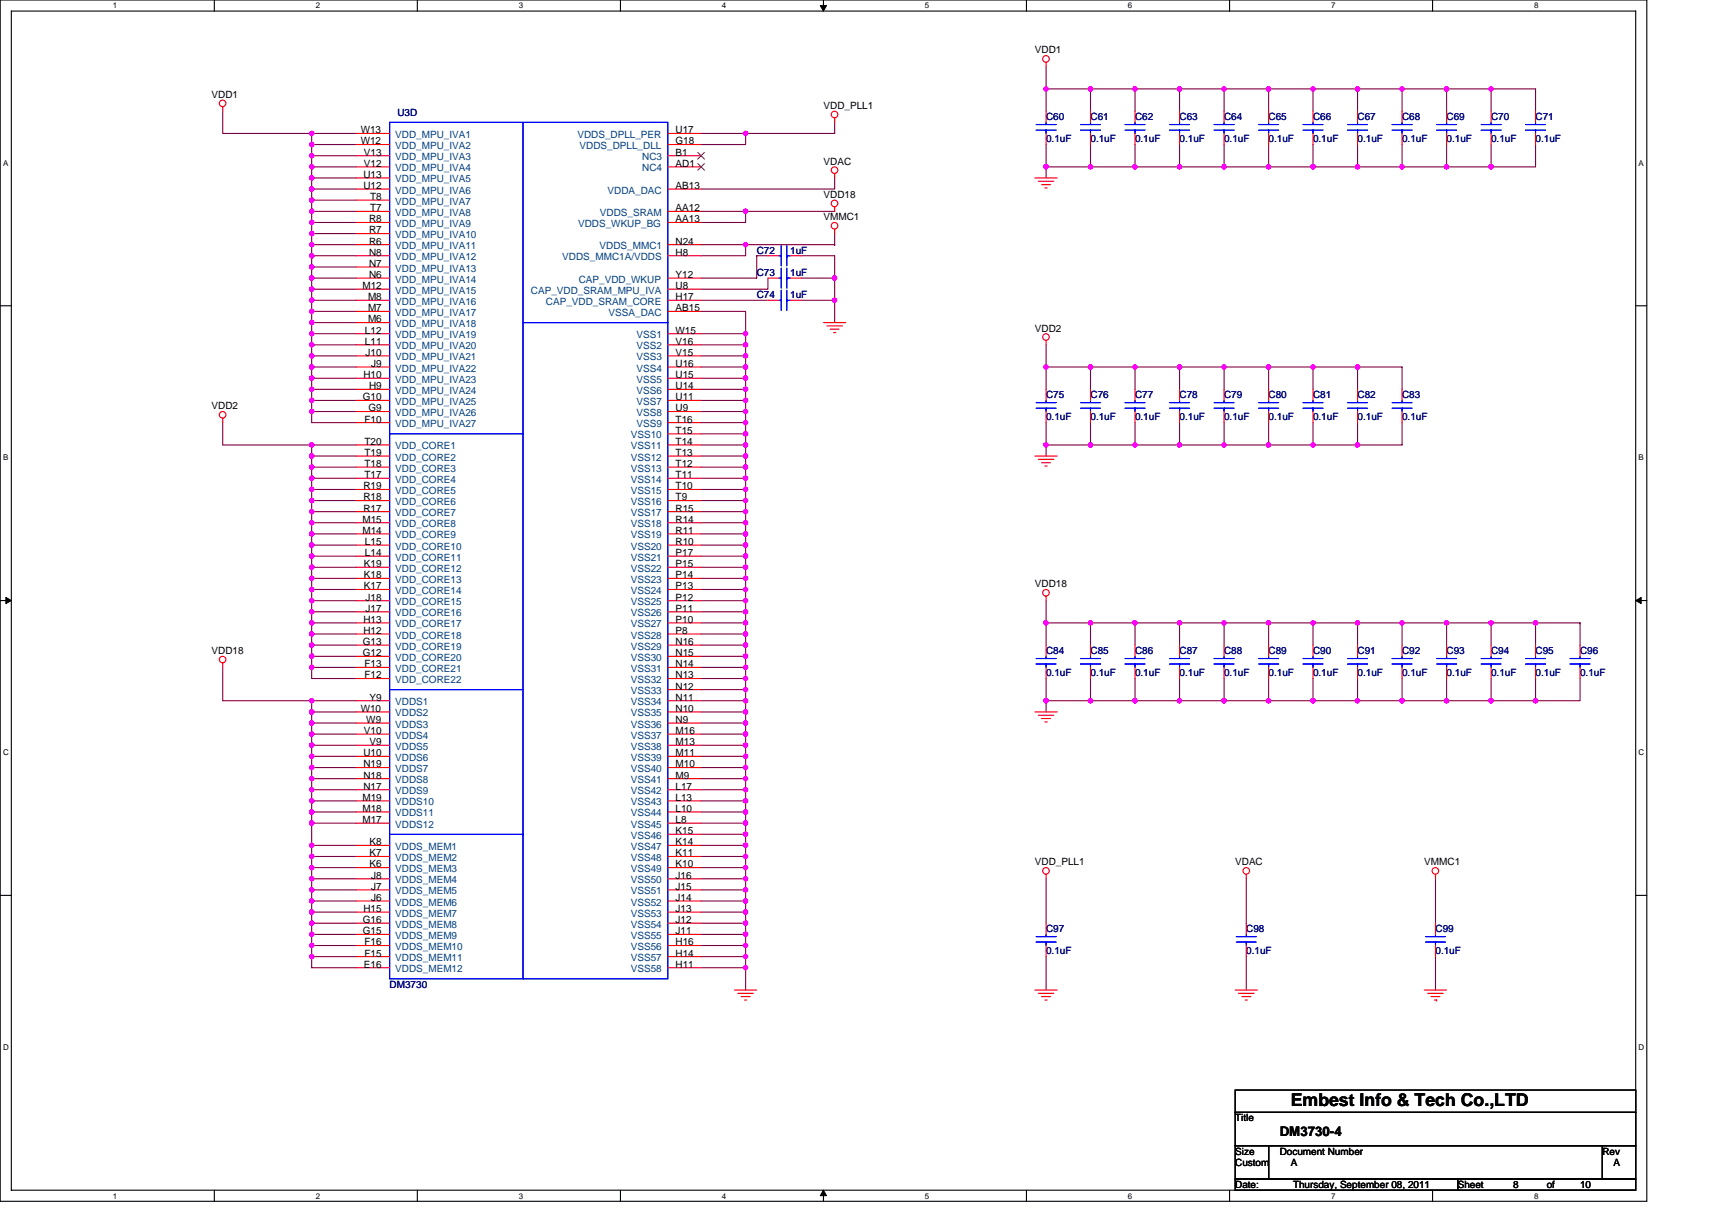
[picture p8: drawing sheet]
<svg xmlns="http://www.w3.org/2000/svg" width="297mm" height="210mm" viewBox="0 0 297 210" stroke-linecap="round" stroke-linejoin="round" font-family="sans-serif">
<path d="M0 0h285.7v208.5h-285.7zM2 1.9h281.8v204.6h-281.8z" fill="none" stroke="#000" stroke-width=".19"/>
<g fill="#fff">
<path d="M19.6 .2h.7v1.6h-.7z"/>
<path d="M19.6 206.8h.7v1.5h-.7z"/>
</g>
<path d="M37.2 0v1.9M37.2 206.5v2" fill="none" stroke="#000" stroke-width=".19"/>
<g fill="#fff">
<path d="M54.8 .2h.8v1.6h-.8z"/>
<path d="M54.8 206.8h.8v1.5h-.8z"/>
</g>
<path d="M72.4 0v1.9M72.4 206.5v2" fill="none" stroke="#000" stroke-width=".19"/>
<g fill="#fff">
<path d="M90 .2h.8v1.6h-.8z"/>
<path d="M90 206.8h.8v1.5h-.8z"/>
</g>
<path d="M107.7 0v1.9M107.7 206.5v2" fill="none" stroke="#000" stroke-width=".19"/>
<g fill="#fff">
<path d="M125.3 .2h.7v1.6h-.7z"/>
<path d="M125.3 206.8h.7v1.5h-.7z"/>
</g>
<path d="M142.9 0v1.9M142.9 206.5v2" fill="none" stroke="#000" stroke-width=".19"/>
<path d="M142.3 1h1.1l-.5 .9zM142.9 206.5l.5 1h-1.1z" fill="#000" stroke="#000" stroke-width=".17"/>
<g fill="#fff">
<path d="M160.5 .2h.7v1.6h-.7z"/>
<path d="M160.5 206.8h.7v1.5h-.7z"/>
</g>
<path d="M178.1 0v1.9M178.1 206.5v2" fill="none" stroke="#000" stroke-width=".19"/>
<g fill="#fff">
<path d="M195.7 .2h.8v1.6h-.8z"/>
<path d="M195.7 206.8h.8v1.5h-.8z"/>
</g>
<path d="M213.3 0v1.9M213.3 206.5v2" fill="none" stroke="#000" stroke-width=".19"/>
<g fill="#fff">
<path d="M230.9 .2h.8v1.6h-.8z"/>
<path d="M230.9 206.8h.8v1.5h-.8z"/>
</g>
<path d="M248.6 0v1.9M248.6 206.5v2" fill="none" stroke="#000" stroke-width=".19"/>
<g fill="#fff">
<path d="M266.2 .2h.7v1.6h-.7z"/>
<path d="M266.2 206.8h.7v1.5h-.7z"/>
<path d="M.5 27.5h.9v1.5h-.9z"/>
<path d="M284.3 27.5h.9v1.5h-.9z"/>
<path d="M.5 78.6h.9v1.6h-.9z"/>
<path d="M284.3 78.6h.9v1.6h-.9z"/>
</g>
<path d="M0 53.1h2M283.8 53.1h1.9" fill="none" stroke="#000" stroke-width=".19"/>
<g fill="#fff">
<path d="M.5 129.8h1v1.5h-1z"/>
<path d="M284.3 129.8h1v1.5h-1z"/>
</g>
<path d="M0 104.2h2M283.8 104.2h1.9" fill="none" stroke="#000" stroke-width=".19"/>
<path d="M1 103.7l1 .5-1 .6zM283.8 104.2l1-.5v1.1z" fill="#000" stroke="#000" stroke-width=".17"/>
<g fill="#fff">
<path d="M.5 181h1v1.5h-1z"/>
<path d="M284.3 181h1v1.5h-1z"/>
</g>
<path d="M0 155.4h2M283.8 155.4h1.9M214.3 189.2h69.5v3.8h-69.5zM214.3 193h69.5v5.8h-69.5zM214.3 198.8h5.8v5.8h-5.8zM220.1 198.8h57.9v5.8h-57.9zM278 198.8h5.8v5.8h-5.8zM214.3 204.6h38.6v1.9h-38.6zM252.9 204.6h30.9v1.9h-30.9z" fill="none" stroke="#000" stroke-width=".19"/>
<g fill="none" stroke="#800040" stroke-width=".19">
<path d="M38.6 19.3v3.9h15.5M181.5 15.4v3.9M181.5 11.6v3.8M181.5 15.4h7.7M189.2 15.4h.1M196.9 15.4h-7.7v3.9M196.9 15.4h.1M204.7 15.4h-7.8v3.9M204.7 15.4h.1M212.4 15.4h-7.7v3.9M212.4 15.4h.1M220.1 15.4h-7.7v3.9"/>
<path d="M220.1 15.4h.1M227.8 15.4h-7.7v3.9M227.8 15.4h.1M235.5 15.4h-7.7v3.9M235.5 15.4h.1M243.3 15.4h-7.8v3.9M243.3 15.4h.1M251 15.4h-7.7v3.9M251 15.4h.1M258.7 19.3v-3.9h7.7v3.9M258.7 15.4h-7.7v3.9M258.7 15.4h.1"/>
<path d="M54.1 23.2h.1M54.1 25.1h.1M54.1 27h7.7M54.1 29h.1M54.1 30.9h7.7M54.1 32.8h.1M54.1 34.7h.1M54.1 36.7h.1M54.1 38.6h.1M54.1 27h.1M54.1 27v2M54.1 30.9v1.9"/>
<path d="M54.1 36.7v1.9M54.1 34.7v2M54.1 32.8v1.9M54.1 38.6v1.9M54.1 30.9h.1M54.1 23.2v1.9M54.1 23.2h7.7M54.1 25.1h7.7M54.1 29h7.7M54.1 32.8h7.7M54.1 34.7h7.7M54.1 36.7h7.7"/>
<path d="M54.1 38.6h7.7M54.1 25.1v1.9M54.1 29v1.9M121.6 23.2h7.8M121.6 36.7h7.8M129.4 23.2h.1M129.4 36.7h.1M144.8 21.2v2h-15.4v1.9h-7.8M144.8 30.9v1.9h-23.2M144.8 36.7h-15.4v1.9h-7.8M181.5 25.1v3.9M181.5 29v1.9"/>
<path d="M181.5 29h7.7M189.2 29h.1M189.2 25.1v3.9h7.7M196.9 29h.1M196.9 25.1v3.9h7.8M204.7 29h.1M204.7 25.1v3.9h7.7M212.4 29h.1M212.4 25.1v3.9h7.7M220.1 29h.1M220.1 25.1v3.9h7.7M227.8 29h.1"/>
<path d="M227.8 29h7.7M227.8 25.1v3.9M235.5 29h.1M235.5 29h7.8M235.5 25.1v3.9M243.3 29h.1M243.3 29h7.7M243.3 25.1v3.9M251 29h.1M251 29h7.7M251 25.1v3.9M258.7 25.1v3.9h7.7v-3.9"/>
<path d="M258.7 29h.1M54.1 40.5h.1M54.1 42.5h.1M54.1 44.4h.1M54.1 46.3h7.7M54.1 48.3h.1M54.1 50.2h.1M54.1 52.1h7.7M54.1 54h.1M54.1 56h.1M54.1 57.9h7.7M54.1 59.8h7.7"/>
<path d="M54.1 59.8h.1M54.1 46.3v2M54.1 54v2M54.1 52.1v1.9M54.1 52.1h.1M54.1 57.9h.1M54.1 48.3v1.9M54.1 46.3h.1M54.1 40.5v2M54.1 42.5v1.9M54.1 40.5h7.7M54.1 42.5h7.7"/>
<path d="M54.1 44.4h7.7M54.1 48.3h7.7M54.1 50.2h7.7M54.1 54h7.7M54.1 56h7.7M54.1 44.4v1.9M54.1 50.2v1.9M54.1 56v5.8M121.6 57.9h7.8v1.9M121.6 59.8h7.8v2M121.6 42.5h7.8M121.6 52.1h11.6"/>
<path d="M121.6 54h7.8v3.9M129.4 59.8h.1M129.4 42.5v1.9h-7.8M129.4 57.9h.1M129.4 42.5h15.4M133.2 44.4h-1.9v3.9h-9.7M133.2 48.3v1.9h-11.6M139 44.4h5.8v3.9M139 48.3h5.8M139 52.1h5.8M144.8 48.3h.1M144.8 52.1h.1"/>
<path d="M144.8 52.1v3.9M144.8 48.3v3.8M144.8 42.5h.1M144.8 40.5v2M181.5 59.8v3.9M38.6 73.3v3.9h15.5M54.1 61.8h7.7M54.1 63.7h.1M54.1 65.6h.1M54.1 67.6h.1M54.1 69.5h.1M54.1 71.4h.1"/>
<path d="M54.1 71.4v1.9h7.7M54.1 61.8v1.9M54.1 61.8h.1M54.1 65.6v2M54.1 67.6v1.9M54.1 63.7v1.9M54.1 69.5v1.9M54.1 77.2h7.7M54.1 77.2v1.9h7.7M54.1 77.2h.1M54.1 79.1h.1M54.1 63.7h7.7"/>
<path d="M54.1 65.6h7.7M54.1 67.6h7.7M54.1 69.5h7.7M54.1 71.4h7.7M54.1 79.1v3.9M121.6 61.8h7.8M121.6 63.7h7.8M121.6 65.6h7.8M121.6 67.6h7.8M121.6 69.5h7.8M121.6 71.4h7.8M121.6 73.3h7.8"/>
<path d="M121.6 75.3h7.8M121.6 77.2h7.8M121.6 79.1h7.8M129.4 61.8h.1M129.4 63.7h.1M129.4 65.6h.1M129.4 67.6h.1M129.4 69.5h.1M129.4 71.4h.1M129.4 73.3h.1M129.4 75.3h.1M129.4 77.2h.1"/>
<path d="M129.4 79.1h.1M129.4 61.8v106.1M181.5 63.7v3.9M181.5 73.3v3.9M181.5 77.2v1.9M181.5 63.7h7.7M181.5 77.2h7.7M189.2 63.7h.1M189.2 77.2h.1M189.2 73.3v3.9h7.7M196.9 73.3v3.9h7.8M196.9 63.7h-7.7v3.9"/>
<path d="M196.9 63.7h.1M196.9 77.2h.1M204.7 77.2h.1M204.7 73.3v3.9h7.7M204.7 63.7h-7.8v3.9M204.7 63.7h.1M212.4 77.2h.1M212.4 73.3v3.9h7.7M212.4 63.7h-7.7v3.9M212.4 63.7h.1M220.1 77.2h.1M220.1 73.3v3.9h7.7"/>
<path d="M220.1 63.7h-7.7v3.9M220.1 63.7h.1M227.8 77.2h.1M227.8 77.2h7.7M227.8 63.7h-7.7v3.9M227.8 63.7h.1M227.8 73.3v3.9M235.5 77.2h.1M235.5 63.7h-7.7v3.9M235.5 63.7h.1M235.5 67.6v-3.9h7.8v3.9M235.5 73.3v3.9"/>
<path d="M243.3 73.3v3.9h-7.8M54.1 81.1h7.7M54.1 83h.1M54.1 84.9h7.7M54.1 86.9h7.7M54.1 88.8h.1M54.1 90.7h7.7M54.1 92.6h7.7M54.1 94.6h.1M54.1 96.5h.1M54.1 98.4h7.7M54.1 83v1.9"/>
<path d="M54.1 86.9h.1M54.1 96.5v1.9M54.1 88.8v1.9M54.1 92.6h.1M54.1 90.7h.1M54.1 81.1h.1M54.1 94.6v1.9M54.1 98.4h.1M54.1 84.9h.1M54.1 84.9v3.9M54.1 90.7v3.9M54.1 98.4v2"/>
<path d="M54.1 83h7.7M54.1 88.8h7.7M54.1 94.6h7.7M54.1 96.5h7.7M121.6 81.1h7.8M121.6 83h7.8M121.6 84.9h7.8M121.6 86.9h7.8M121.6 88.8h7.8M121.6 90.7h7.8M121.6 92.6h7.8M121.6 94.6h7.8"/>
<path d="M121.6 96.5h7.8M121.6 98.4h7.8M129.4 81.1h.1M129.4 83h.1M129.4 84.9h.1M129.4 86.9h.1M129.4 88.8h.1M129.4 90.7h.1M129.4 92.6h.1M129.4 94.6h.1M129.4 96.5h.1M129.4 98.4h.1"/>
<path d="M38.6 115.8v5.8h15.5M54.1 115.8h.1M54.1 102.3v15.5h7.7M54.1 100.4h.1M54.1 102.3h7.7M54.1 104.2h7.7M54.1 106.2h7.7M54.1 108.1h7.7M54.1 110h7.7M54.1 112h7.7M54.1 113.9h7.7M54.1 115.8h7.7"/>
<path d="M54.1 106.2h.1M54.1 104.2h.1M54.1 100.4v1.9M54.1 112h.1M54.1 102.3h.1M54.1 113.9h.1M54.1 110h.1M54.1 108.1h.1M54.1 100.4h7.7M121.6 100.4h7.8M121.6 102.3h7.8M121.6 104.2h7.8"/>
<path d="M121.6 106.2h7.8M121.6 108.1h7.8M121.6 110h7.8M121.6 112h7.8M121.6 113.9h7.8M121.6 115.8h7.8M121.6 117.8h7.8M121.6 119.7h7.8M129.4 100.4h.1M129.4 102.3h.1M129.4 104.2h.1M129.4 106.2h.1"/>
<path d="M129.4 108.1h.1M129.4 110h.1M129.4 112h.1M129.4 113.9h.1M129.4 115.8h.1M129.4 117.8h.1M129.4 119.7h.1M181.5 108.1v3.9M181.5 117.8v3.8M181.5 104.2v3.9M181.5 108.1h7.7M189.2 108.1h.1"/>
<path d="M189.2 117.8v3.8h7.7M196.9 117.8v3.8h7.8M196.9 108.1h-7.7v3.9M196.9 108.1h.1M204.7 117.8v3.8h7.7M204.7 108.1h-7.8v3.9M204.7 108.1h.1M212.4 117.8v3.8h7.7M212.4 108.1h-7.7v3.9M212.4 108.1h.1M220.1 117.8v3.8h7.7M220.1 108.1h-7.7v3.9"/>
<path d="M220.1 108.1h.1M227.8 108.1h-7.7v3.9M227.8 108.1h.1M227.8 117.8v3.8M235.5 108.1h-7.7v3.9M235.5 108.1h.1M235.5 117.8v3.8M243.3 108.1h-7.8v3.9M243.3 108.1h.1M243.3 117.8v3.8M251 108.1h-7.7v3.9M251 108.1h.1"/>
<path d="M251 117.8v3.8M258.7 117.8v3.8h7.7M258.7 108.1h-7.7v3.9M258.7 108.1h.1M266.4 108.1v3.9M266.4 108.1h-7.7v3.9M266.4 117.8h.1M266.4 108.1h7.7M266.4 117.8v3.8M274.1 108.1h.1M274.1 108.1v3.9M274.1 117.8v3.8h-7.7"/>
<path d="M54.1 121.6h7.7M54.1 121.6h.1M54.1 123.5h7.7M54.1 125.5h7.7M54.1 127.4h7.7M54.1 129.3h7.7M54.1 131.3h7.7M54.1 133.2h7.7M54.1 135.1h7.7M54.1 137.1h7.7M54.1 139h.1M54.1 123.5h.1"/>
<path d="M54.1 125.5h.1M54.1 127.4h.1M54.1 129.3h.1M54.1 131.3h.1M54.1 133.2h.1M54.1 135.1h.1M54.1 137.1v3.8M54.1 137.1h.1M54.1 121.6v15.5M54.1 139h7.7M121.6 121.6h7.8M121.6 123.5h7.8"/>
<path d="M121.6 125.5h7.8M121.6 127.4h7.8M121.6 129.3h7.8M121.6 131.3h7.8M121.6 133.2h7.8M121.6 135.1h7.8M121.6 137.1h7.8M121.6 139h7.8M129.4 121.6h.1M129.4 123.5h.1M129.4 125.5h.1M129.4 127.4h.1"/>
<path d="M129.4 129.3h.1M129.4 131.3h.1M129.4 133.2h.1M129.4 135.1h.1M129.4 137.1h.1M129.4 139h.1M181.5 121.6v1.9M181.5 121.6h7.7M189.2 121.6h.1M196.9 121.6h.1M204.7 121.6h.1M212.4 121.6h.1"/>
<path d="M220.1 121.6h.1M227.8 121.6h.1M227.8 121.6h7.7M235.5 121.6h.1M235.5 121.6h7.8M243.3 121.6h.1M243.3 121.6h7.7M251 121.6h.1M251 121.6h7.7M258.7 121.6h.1M54.1 142.9h7.7M54.1 140.9h.1"/>
<path d="M54.1 142.9h.1M54.1 146.7h7.7M54.1 140.9v2M54.1 146.7v1.9h7.7M54.1 150.6h7.7M54.1 152.5h7.7M54.1 154.4h7.7M54.1 156.4h7.7M54.1 158.3h7.7M54.1 148.6h.1M54.1 150.6h.1M54.1 152.5h.1"/>
<path d="M54.1 154.4h.1M54.1 156.4h.1M54.1 158.3h.1M54.1 142.9v3.8M54.1 148.6v11.6M54.1 140.9h7.7M121.6 140.9h7.8M121.6 142.9h7.8M121.6 144.8h7.8M121.6 146.7h7.8M121.6 148.6h7.8M121.6 150.6h7.8"/>
<path d="M121.6 152.5h7.8M121.6 154.4h7.8M121.6 156.4h7.8M121.6 158.3h7.8M129.4 140.9h.1M129.4 142.9h.1M129.4 144.8h.1M129.4 146.7h.1M129.4 148.6h.1M129.4 150.6h.1M129.4 152.5h.1M129.4 154.4h.1"/>
<path d="M129.4 156.4h.1M129.4 158.3h.1M181.5 152.5v7.7M216.2 152.5v7.7M249.1 152.5v7.7M54.1 164.1v3.8h7.7M54.1 166h.1M54.1 160.2h.1M54.1 162.2h.1M54.1 164.1h7.7M54.1 166h7.7M54.1 160.2v2"/>
<path d="M54.1 162.2v1.9M54.1 164.1h.1M54.1 160.2h7.7M54.1 162.2h7.7M121.6 160.2h7.8M121.6 162.2h7.8M121.6 164.1h7.8M121.6 166h7.8M121.6 167.9h7.8M129.4 160.2h.1M129.4 162.2h.1M129.4 164.1h.1"/>
<path d="M129.4 166h.1M129.4 167.9h.1M129.4 167.9v3.9M181.5 166v5.8M216.2 166v5.8M249.1 166h.1M249.1 166v5.8"/>
</g>
<g fill="#f0f" stroke="#f0f" stroke-width=".19">
<circle cx="54.1" cy="23.1" r=".38"/>
<circle cx="54.1" cy="25.1" r=".38"/>
<circle cx="54.1" cy="28.9" r=".38"/>
<circle cx="54.1" cy="32.8" r=".38"/>
<circle cx="54.1" cy="34.7" r=".38"/>
<circle cx="54.1" cy="36.7" r=".38"/>
<circle cx="54.1" cy="38.6" r=".38"/>
<circle cx="54.1" cy="40.5" r=".38"/>
<circle cx="54.1" cy="42.4" r=".38"/>
<circle cx="54.1" cy="44.4" r=".38"/>
<circle cx="54.1" cy="48.2" r=".38"/>
<circle cx="54.1" cy="50.2" r=".38"/>
<circle cx="54.1" cy="54" r=".38"/>
<circle cx="54.1" cy="56" r=".38"/>
<circle cx="54.1" cy="63.7" r=".38"/>
<circle cx="54.1" cy="65.6" r=".38"/>
<circle cx="54.1" cy="67.6" r=".38"/>
<circle cx="54.1" cy="69.5" r=".38"/>
<circle cx="54.1" cy="71.4" r=".38"/>
<circle cx="54.1" cy="27" r=".38"/>
<circle cx="54.1" cy="61.8" r=".38"/>
<circle cx="54.1" cy="59.8" r=".38"/>
<circle cx="54.1" cy="52.1" r=".38"/>
<circle cx="54.1" cy="57.9" r=".38"/>
<circle cx="54.1" cy="46.3" r=".38"/>
<circle cx="54.1" cy="30.9" r=".38"/>
<circle cx="54.1" cy="115.8" r=".38"/>
<circle cx="54.1" cy="77.2" r=".38"/>
<circle cx="54.1" cy="83" r=".38"/>
<circle cx="54.1" cy="88.8" r=".38"/>
<circle cx="54.1" cy="94.6" r=".38"/>
<circle cx="54.1" cy="96.5" r=".38"/>
<circle cx="54.1" cy="100.4" r=".38"/>
<circle cx="54.1" cy="106.2" r=".38"/>
<circle cx="54.1" cy="104.2" r=".38"/>
<circle cx="54.1" cy="79.1" r=".38"/>
<circle cx="54.1" cy="86.9" r=".38"/>
<circle cx="54.1" cy="111.9" r=".38"/>
<circle cx="54.1" cy="102.3" r=".38"/>
<circle cx="54.1" cy="123.5" r=".38"/>
<circle cx="54.1" cy="121.6" r=".38"/>
<circle cx="54.1" cy="139" r=".38"/>
<circle cx="54.1" cy="140.9" r=".38"/>
<circle cx="54.1" cy="146.7" r=".38"/>
<circle cx="54.1" cy="142.8" r=".38"/>
<circle cx="54.1" cy="166" r=".38"/>
<circle cx="54.1" cy="125.5" r=".38"/>
<circle cx="54.1" cy="127.4" r=".38"/>
<circle cx="54.1" cy="129.3" r=".38"/>
<circle cx="54.1" cy="131.3" r=".38"/>
<circle cx="54.1" cy="133.2" r=".38"/>
<circle cx="54.1" cy="135.1" r=".38"/>
<circle cx="54.1" cy="113.9" r=".38"/>
<circle cx="54.1" cy="92.6" r=".38"/>
<circle cx="54.1" cy="90.7" r=".38"/>
<circle cx="54.1" cy="81.1" r=".38"/>
<circle cx="54.1" cy="110" r=".38"/>
<circle cx="54.1" cy="108.1" r=".38"/>
<circle cx="54.1" cy="98.4" r=".38"/>
<circle cx="54.1" cy="84.9" r=".38"/>
<circle cx="54.1" cy="137" r=".38"/>
<circle cx="54.1" cy="160.2" r=".38"/>
<circle cx="54.1" cy="162.1" r=".38"/>
<circle cx="54.1" cy="148.6" r=".38"/>
<circle cx="54.1" cy="150.6" r=".38"/>
<circle cx="54.1" cy="152.5" r=".38"/>
<circle cx="54.1" cy="154.4" r=".38"/>
<circle cx="54.1" cy="156.3" r=".38"/>
<circle cx="54.1" cy="158.3" r=".38"/>
<circle cx="54.1" cy="164.1" r=".38"/>
<circle cx="129.4" cy="59.8" r=".38"/>
<circle cx="129.4" cy="61.8" r=".38"/>
<circle cx="129.3" cy="63.7" r=".38"/>
<circle cx="129.3" cy="65.6" r=".38"/>
<circle cx="129.4" cy="67.6" r=".38"/>
<circle cx="129.4" cy="69.5" r=".38"/>
<circle cx="129.4" cy="71.4" r=".38"/>
<circle cx="129.3" cy="73.3" r=".38"/>
<circle cx="129.3" cy="75.3" r=".38"/>
<circle cx="129.4" cy="77.2" r=".38"/>
<circle cx="129.4" cy="79.1" r=".38"/>
<circle cx="129.4" cy="81.1" r=".38"/>
<circle cx="129.3" cy="83" r=".38"/>
<circle cx="129.3" cy="84.9" r=".38"/>
<circle cx="129.4" cy="86.9" r=".38"/>
<circle cx="129.4" cy="88.8" r=".38"/>
<circle cx="129.4" cy="90.7" r=".38"/>
<circle cx="129.3" cy="92.6" r=".38"/>
<circle cx="129.3" cy="94.6" r=".38"/>
<circle cx="129.4" cy="96.5" r=".38"/>
<circle cx="129.4" cy="98.4" r=".38"/>
<circle cx="129.4" cy="100.4" r=".38"/>
<circle cx="129.3" cy="102.3" r=".38"/>
<circle cx="129.3" cy="104.2" r=".38"/>
<circle cx="129.4" cy="106.2" r=".38"/>
<circle cx="129.4" cy="108.1" r=".38"/>
<circle cx="129.4" cy="110" r=".38"/>
<circle cx="129.3" cy="111.9" r=".38"/>
<circle cx="129.3" cy="113.9" r=".38"/>
<circle cx="129.4" cy="115.8" r=".38"/>
<circle cx="129.4" cy="117.7" r=".38"/>
<circle cx="129.4" cy="119.7" r=".38"/>
<circle cx="129.3" cy="121.6" r=".38"/>
<circle cx="129.3" cy="123.5" r=".38"/>
<circle cx="129.4" cy="125.5" r=".38"/>
<circle cx="129.4" cy="127.4" r=".38"/>
<circle cx="129.4" cy="129.3" r=".38"/>
<circle cx="129.3" cy="131.3" r=".38"/>
<circle cx="129.3" cy="133.2" r=".38"/>
<circle cx="129.4" cy="135.1" r=".38"/>
<circle cx="129.4" cy="137" r=".38"/>
<circle cx="129.4" cy="139" r=".38"/>
<circle cx="129.3" cy="140.9" r=".38"/>
<circle cx="129.3" cy="142.8" r=".38"/>
<circle cx="129.4" cy="144.8" r=".38"/>
<circle cx="129.4" cy="146.7" r=".38"/>
<circle cx="129.4" cy="148.6" r=".38"/>
<circle cx="129.3" cy="150.6" r=".38"/>
<circle cx="129.3" cy="152.5" r=".38"/>
<circle cx="129.4" cy="154.4" r=".38"/>
<circle cx="129.4" cy="156.3" r=".38"/>
<circle cx="129.4" cy="158.3" r=".38"/>
<circle cx="129.3" cy="160.2" r=".38"/>
<circle cx="129.3" cy="162.1" r=".38"/>
<circle cx="129.4" cy="164.1" r=".38"/>
<circle cx="129.4" cy="166" r=".38"/>
<circle cx="129.4" cy="167.9" r=".38"/>
<circle cx="129.4" cy="23.1" r=".38"/>
<circle cx="129.3" cy="36.7" r=".38"/>
<circle cx="129.4" cy="57.9" r=".38"/>
<circle cx="144.8" cy="48.2" r=".38"/>
<circle cx="144.8" cy="52.1" r=".38"/>
<circle cx="129.4" cy="42.4" r=".38"/>
<circle cx="181.5" cy="15.4" r=".38"/>
<circle cx="189.2" cy="15.4" r=".38"/>
<circle cx="196.9" cy="15.4" r=".38"/>
<circle cx="204.6" cy="15.4" r=".38"/>
<circle cx="212.4" cy="15.4" r=".38"/>
<circle cx="220.1" cy="15.4" r=".38"/>
<circle cx="227.8" cy="15.4" r=".38"/>
<circle cx="235.5" cy="15.4" r=".38"/>
<circle cx="243.2" cy="15.4" r=".38"/>
<circle cx="251" cy="15.4" r=".38"/>
<circle cx="258.7" cy="15.4" r=".38"/>
<circle cx="181.5" cy="28.9" r=".38"/>
<circle cx="189.2" cy="28.9" r=".38"/>
<circle cx="196.9" cy="28.9" r=".38"/>
<circle cx="204.6" cy="28.9" r=".38"/>
<circle cx="212.4" cy="28.9" r=".38"/>
<circle cx="220.1" cy="28.9" r=".38"/>
<circle cx="227.8" cy="28.9" r=".38"/>
<circle cx="235.5" cy="28.9" r=".38"/>
<circle cx="243.3" cy="28.9" r=".38"/>
<circle cx="251" cy="28.9" r=".37"/>
<circle cx="258.7" cy="28.9" r=".38"/>
<circle cx="204.6" cy="77.2" r=".38"/>
<circle cx="212.4" cy="77.2" r=".38"/>
<circle cx="220.1" cy="77.2" r=".38"/>
<circle cx="227.8" cy="77.2" r=".38"/>
<circle cx="235.5" cy="77.2" r=".38"/>
<circle cx="181.5" cy="63.7" r=".38"/>
<circle cx="189.2" cy="63.7" r=".38"/>
<circle cx="196.9" cy="63.7" r=".38"/>
<circle cx="204.6" cy="63.7" r=".38"/>
<circle cx="212.4" cy="63.7" r=".38"/>
<circle cx="220.1" cy="63.7" r=".38"/>
<circle cx="227.8" cy="63.7" r=".38"/>
<circle cx="235.5" cy="63.7" r=".38"/>
<circle cx="181.5" cy="77.2" r=".38"/>
<circle cx="189.2" cy="77.2" r=".38"/>
<circle cx="196.9" cy="77.2" r=".38"/>
<circle cx="204.6" cy="121.6" r=".38"/>
<circle cx="212.4" cy="121.6" r=".38"/>
<circle cx="220.1" cy="121.6" r=".38"/>
<circle cx="227.8" cy="121.6" r=".38"/>
<circle cx="235.5" cy="121.6" r=".38"/>
<circle cx="243.2" cy="121.6" r=".38"/>
<circle cx="181.5" cy="108.1" r=".38"/>
<circle cx="189.2" cy="108.1" r=".38"/>
<circle cx="251" cy="121.6" r=".38"/>
<circle cx="258.7" cy="121.6" r=".38"/>
<circle cx="196.9" cy="108.1" r=".38"/>
<circle cx="204.6" cy="108.1" r=".38"/>
<circle cx="212.4" cy="108.1" r=".38"/>
<circle cx="220.1" cy="108.1" r=".38"/>
<circle cx="227.8" cy="108.1" r=".38"/>
<circle cx="235.5" cy="108.1" r=".38"/>
<circle cx="243.3" cy="108.1" r=".38"/>
<circle cx="251" cy="108.1" r=".37"/>
<circle cx="258.7" cy="108.1" r=".38"/>
<circle cx="181.5" cy="121.6" r=".38"/>
<circle cx="189.2" cy="121.6" r=".38"/>
<circle cx="266.4" cy="121.6" r=".38"/>
<circle cx="196.9" cy="121.6" r=".38"/>
<circle cx="266.4" cy="108.1" r=".38"/>
</g>
<g fill="none" stroke="#f00" stroke-width=".19">
<path d="M38.6 18.5v.8M181.5 10.8v.8M181.5 19.3v1.9M189.2 19.3v1.9M196.9 19.3v1.9M204.7 19.3v1.9M212.4 19.3v1.9M220.1 19.3v1.9M227.8 19.3v1.9M235.5 19.3v1.9M243.3 19.3v1.9M251 19.3v1.9"/>
<path d="M258.7 19.3v1.9M266.4 19.3v1.9M61.8 23.2h5.8M61.8 25.1h5.8M61.8 27h5.8M61.8 29h5.8M61.8 30.9h5.8M61.8 32.8h5.8M61.8 34.7h5.8M61.8 36.7h5.8M61.8 38.6h5.8M115.9 23.2h5.7"/>
<path d="M115.9 25.1h5.7M115.9 27h5.7M115.9 29h5.7M115.9 32.8h5.7M115.9 36.7h5.7M115.9 38.6h5.7M144.8 20.5v.7M144.8 30.1v.8M144.8 35.9v.8M144.8 39.8v.7M179.6 30.9h3.8M180.1 31.5h2.7"/>
<path d="M180.7 32h1.6M181.3 32.6h.4M181.5 23.2v1.9M189.2 23.2v1.9M196.9 23.2v1.9M204.7 23.2v1.9M212.4 23.2v1.9M220.1 23.2v1.9M227.8 23.2v1.9M235.5 23.2v1.9M243.3 23.2v1.9M251 23.2v1.9"/>
<path d="M258.7 23.2v1.9M266.4 23.2v1.9M61.8 52.1h5.8M61.8 48.3h5.8M61.8 44.4h5.8M61.8 40.5h5.8M61.8 42.5h5.8M61.8 46.3h5.8M61.8 50.2h5.8M61.8 54h5.8M61.8 56h5.8M61.8 57.9h5.8"/>
<path d="M61.8 59.8h5.8M115.9 52.1h5.7M115.9 48.3h5.7M115.9 44.4h5.7M115.9 42.5h5.7M115.9 50.2h5.7M115.9 54h5.7M115.9 57.9h5.7M115.9 59.8h5.7M133.2 52.1h2M133.2 48.3h2M133.2 44.4h2"/>
<path d="M137.1 52.1h1.9M137.1 48.3h1.9M137.1 44.4h1.9M142.9 56h3.8M143.5 56.6h2.7M144 57.1h1.6M144.6 57.7h.4M181.5 59.1v.7M38.6 72.6v.7M61.8 61.8h5.8M61.8 63.7h5.8M61.8 65.6h5.8"/>
<path d="M61.8 67.6h5.8M61.8 69.5h5.8M61.8 71.4h5.8M61.8 73.3h5.8M61.8 77.2h5.8M61.8 79.1h5.8M115.9 61.8h5.7M115.9 63.7h5.7M115.9 65.6h5.7M115.9 67.6h5.7M115.9 69.5h5.7M115.9 71.4h5.7"/>
<path d="M115.9 73.3h5.7M115.9 77.2h5.7M115.9 79.1h5.7M115.9 75.3h5.7M179.6 79.1h3.8M180.1 79.7h2.7M181.5 67.6v1.9M181.5 71.4v1.9M189.2 67.6v1.9M189.2 71.4v1.9M196.9 67.6v1.9M196.9 71.4v1.9"/>
<path d="M204.7 67.6v1.9M204.7 71.4v1.9M212.4 67.6v1.9M212.4 71.4v1.9M220.1 67.6v1.9M220.1 71.4v1.9M227.8 67.6v1.9M227.8 71.4v1.9M235.5 67.6v1.9M235.5 71.4v1.9M243.3 67.6v1.9M243.3 71.4v1.9"/>
<path d="M61.8 81.1h5.8M61.8 83h5.8M61.8 84.9h5.8M61.8 86.9h5.8M61.8 88.8h5.8M61.8 90.7h5.8M61.8 92.6h5.8M61.8 94.6h5.8M61.8 96.5h5.8M61.8 98.4h5.8M115.9 81.1h5.7M115.9 83h5.7"/>
<path d="M115.9 84.9h5.7M115.9 86.9h5.7M115.9 88.8h5.7M115.9 90.7h5.7M115.9 92.6h5.7M115.9 94.6h5.7M115.9 96.5h5.7M115.9 98.4h5.7M180.7 80.3h1.6M181.3 80.9h.4M38.6 115v.8M61.8 100.4h5.8"/>
<path d="M61.8 102.3h5.8M61.8 104.2h5.8M61.8 106.2h5.8M61.8 108.1h5.8M61.8 110h5.8M61.8 112h5.8M61.8 113.9h5.8M61.8 115.8h5.8M61.8 117.8h5.8M115.9 100.4h5.7M115.9 102.3h5.7M115.9 104.2h5.7"/>
<path d="M115.9 106.2h5.7M115.9 108.1h5.7M115.9 110h5.7M115.9 112h5.7M115.9 113.9h5.7M115.9 115.8h5.7M115.9 117.8h5.7M115.9 119.7h5.7M181.5 103.5v.7M181.5 112v1.9M181.5 115.8v2M189.2 112v1.9"/>
<path d="M189.2 115.8v2M196.9 112v1.9M196.9 115.8v2M204.7 112v1.9M204.7 115.8v2M212.4 112v1.9M212.4 115.8v2M220.1 112v1.9M220.1 115.8v2M227.8 112v1.9M227.8 115.8v2M235.5 112v1.9"/>
<path d="M235.5 115.8v2M243.3 112v1.9M243.3 115.8v2M251 112v1.9M251 115.8v2M258.7 112v1.9M258.7 115.8v2M266.4 112v1.9M266.4 115.8v2M274.1 112v1.9M274.1 115.8v2M61.8 121.6h5.8"/>
<path d="M61.8 123.5h5.8M61.8 125.5h5.8M61.8 127.4h5.8M61.8 129.3h5.8M61.8 131.3h5.8M61.8 133.2h5.8M61.8 135.1h5.8M61.8 137.1h5.8M61.8 139h5.8M115.9 121.6h5.7M115.9 123.5h5.7M115.9 125.5h5.7"/>
<path d="M115.9 127.4h5.7M115.9 129.3h5.7M115.9 131.3h5.7M115.9 133.2h5.7M115.9 135.1h5.7M115.9 137.1h5.7M115.9 139h5.7M179.6 123.5h3.8M180.1 124.1h2.7M180.7 124.7h1.6M181.3 125.3h.4M61.8 140.9h5.8"/>
<path d="M61.8 142.9h5.8M61.8 146.7h5.8M61.8 148.6h5.8M61.8 150.6h5.8M61.8 152.5h5.8M61.8 154.4h5.8M61.8 156.4h5.8M61.8 158.3h5.8M115.9 140.9h5.7M115.9 142.9h5.7M115.9 146.7h5.7M115.9 148.6h5.7"/>
<path d="M115.9 150.6h5.7M115.9 152.5h5.7M115.9 154.4h5.7M115.9 156.4h5.7M115.9 158.3h5.7M115.9 144.8h5.7M181.5 151.7v.8M216.2 151.7v.8M249.1 151.7v.8M61.8 160.2h5.8M61.8 162.2h5.8M61.8 164.1h5.8"/>
<path d="M61.8 166h5.8M61.8 167.9h5.8M115.9 160.2h5.7M115.9 162.2h5.7M115.9 164.1h5.7M115.9 166h5.7M115.9 167.9h5.7M127.4 171.8h3.9M128 172.4h2.7M128.6 173h1.6M129.2 173.5h.4M179.6 171.8h3.8"/>
<path d="M180.1 172.4h2.7M180.7 173h1.6M181.3 173.5h.4M181.5 160.2v2M181.5 164.1v1.9M214.3 171.8h3.9M214.9 172.4h2.7M215.5 173h1.5M216 173.5h.4M216.2 160.2v2M216.2 164.1v1.9M247.1 171.8h3.9"/>
<path d="M247.7 172.4h2.7M248.3 173h1.5M248.9 173.5h.4M249.1 160.2v2M249.1 164.1v1.9M249.3 173.5h.1"/>
<circle cx="38.6" cy="17.9" r=".57"/>
<circle cx="144.8" cy="19.9" r=".57"/>
<circle cx="181.5" cy="10.2" r=".57"/>
<circle cx="144.8" cy="29.5" r=".57"/>
<circle cx="144.8" cy="39.2" r=".57"/>
<circle cx="144.8" cy="35.3" r=".57"/>
<circle cx="181.5" cy="58.5" r=".57"/>
<circle cx="38.6" cy="72" r=".57"/>
<circle cx="38.6" cy="114.5" r=".57"/>
<circle cx="181.5" cy="102.9" r=".57"/>
<circle cx="181.5" cy="151.1" r=".57"/>
<circle cx="216.2" cy="151.1" r=".57"/>
<circle cx="249" cy="151.1" r=".57"/>
</g>
<g fill="none" stroke="#00f" stroke-width=".19">
<path d="M67.6 21.2h48.3v148.7h-48.3zM90.8 21.2v148.7M179.8 22.6h3.4M179.8 21.6h3.4M181.5 21.2v.4M181.5 22.6h.1M181.5 22.6v.6M187.5 22.6h3.4M187.5 21.6h3.4M189.2 21.2v.4M189.2 22.6h.1M189.2 22.6v.6"/>
<path d="M195.2 22.6h3.5M195.2 21.6h3.5M196.9 21.2v.4M196.9 22.6h.1M196.9 22.6v.6M202.9 22.6h3.5M202.9 21.6h3.5M204.7 21.2v.4M204.7 22.6h.1M204.7 22.6v.6M210.6 22.6h3.5M210.6 21.6h3.5"/>
<path d="M212.4 21.2v.4M212.4 22.6h.1M212.4 22.6v.6M218.4 22.6h3.4M218.4 21.6h3.4M220.1 21.2v.4M220.1 22.6h.1M220.1 22.6v.6M226.1 22.6h3.4M226.1 21.6h3.4M227.8 21.2v.4M227.8 22.6h.1"/>
<path d="M227.8 22.6v.6M233.8 22.6h3.5M233.8 21.6h3.5M235.5 21.2v.4M235.5 22.6h.1M235.5 22.6v.6M241.5 22.6h3.5M241.5 21.6h3.5M243.3 21.2v.4M243.3 22.6h.1M243.3 22.6v.6M249.3 22.6h3.4"/>
<path d="M249.3 21.6h3.4M251 21.2v.4M251 22.6h.1M251 22.6v.6M257 22.6h3.5M257 21.6h3.5M258.7 21.2v.4M258.7 22.6h.1M258.7 22.6v.6M264.7 22.6h3.5M264.7 21.6h3.5M266.4 21.2v.4"/>
<path d="M266.4 22.6h.1M266.4 22.6v.6M90.8 56h25.1M135.2 52.1h.3M135.2 48.3h.3M135.2 44.4h.3M135.5 50.4v3.4M135.5 46.5v3.5M135.5 42.7v3.4M136.5 50.4v3.4M136.5 52.1h.1M136.5 46.5v3.5"/>
<path d="M136.5 48.3h.1M136.5 42.7v3.4M136.5 44.4h.1M136.5 52.1h.6M136.5 48.3h.6M136.5 44.4h.6M67.6 75.3h23.2M179.8 70.8h3.4M179.8 69.9h3.4M181.5 69.5v.4M181.5 70.8h.1M181.5 70.8v.6"/>
<path d="M187.5 70.8h3.4M187.5 69.9h3.4M189.2 69.5v.4M189.2 70.8h.1M189.2 70.8v.6M195.2 70.8h3.5M195.2 69.9h3.5M196.9 69.5v.4M196.9 70.8h.1M196.9 70.8v.6M202.9 70.8h3.5M202.9 69.9h3.5"/>
<path d="M204.7 69.5v.4M204.7 70.8h.1M204.7 70.8v.6M210.6 70.8h3.5M210.6 69.9h3.5M212.4 69.5v.4M212.4 70.8h.1M212.4 70.8v.6M218.4 70.8h3.4M218.4 69.9h3.4M220.1 69.5v.4M220.1 70.8h.1"/>
<path d="M220.1 70.8v.6M226.1 70.8h3.4M226.1 69.9h3.4M227.8 69.5v.4M227.8 70.8h.1M227.8 70.8v.6M233.8 70.8h3.5M233.8 69.9h3.5M235.5 69.5v.4M235.5 70.8h.1M235.5 70.8v.6M241.5 70.8h3.5"/>
<path d="M241.5 69.9h3.5M243.3 69.5v.4M243.3 70.8h.1M243.3 70.8v.6M67.6 119.7h23.2M179.8 115.2h3.4M179.8 114.3h3.4M181.5 113.9v.4M181.5 115.2h.1M181.5 115.2v.6M187.5 115.2h3.4M187.5 114.3h3.4"/>
<path d="M189.2 113.9v.4M189.2 115.2h.1M189.2 115.2v.6M195.2 115.2h3.5M195.2 114.3h3.5M196.9 113.9v.4M196.9 115.2h.1M196.9 115.2v.6M202.9 115.2h3.5M202.9 114.3h3.5M204.7 113.9v.4M204.7 115.2h.1"/>
<path d="M204.7 115.2v.6M210.6 115.2h3.5M210.6 114.3h3.5M212.4 113.9v.4M212.4 115.2h.1M212.4 115.2v.6M218.4 115.2h3.4M218.4 114.3h3.4M220.1 113.9v.4M220.1 115.2h.1M220.1 115.2v.6M226.1 115.2h3.4"/>
<path d="M226.1 114.3h3.4M227.8 113.9v.4M227.8 115.2h.1M227.8 115.2v.6M233.8 115.2h3.5M233.8 114.3h3.5M235.5 113.9v.4M235.5 115.2h.1M235.5 115.2v.6M241.5 115.2h3.5M241.5 114.3h3.5M243.3 113.9v.4"/>
<path d="M243.3 115.2h.1M243.3 115.2v.6M249.3 115.2h3.4M249.3 114.3h3.4M251 113.9v.4M251 115.2h.1M251 115.2v.6M257 115.2h3.5M257 114.3h3.5M258.7 113.9v.4M258.7 115.2h.1M258.7 115.2v.6"/>
<path d="M264.7 115.2h3.5M264.7 114.3h3.5M266.4 113.9v.4M266.4 115.2h.1M266.4 115.2v.6M272.4 115.2h3.5M272.4 114.3h3.5M274.1 113.9v.4M274.1 115.2h.1M274.1 115.2v.6M67.6 144.8h23.2M90.8 144.8h.1"/>
<path d="M179.8 163.5h3.4M179.8 162.5h3.4M181.5 162.2v.3M181.5 163.5h.1M181.5 163.5v.6M214.5 163.5h3.5M214.5 162.5h3.5M216.2 162.2v.3M216.2 163.5h.1M216.2 163.5v.6M247.3 163.5h3.5M247.3 162.5h3.5"/>
<path d="M249.1 162.2v.3M249.1 163.5h.1M249.1 163.5v.6"/>
</g>
<path d="M121.1 28.4l1.1 1.1M121.1 26.5l1.1 1.1M122.2 28.4l-1.2 1.1M122.2 26.5l-1.2 1.1" fill="none" stroke="#804000" stroke-width=".17"/>
<text font-size="3.1" x="224" y="192">Embest Info &amp; Tech Co.,LTD</text>
<text font-size="2.3" x="222" y="197.1">DM3730-4</text>
<g font-size="1.7">
<text x="179.6" y="9.3">VDD1</text>
<text x="36.7" y="17">VDD1</text>
<text x="62.6" y="23.1">W13</text>
<text x="117.2" y="23.1">U17</text>
<text x="142.9" y="18.9">VDD_PLL1</text>
<text x="62.6" y="25.1">W12</text>
<text x="63.1" y="27">V13</text>
<text x="63.1" y="28.9">V12</text>
<text x="117.2" y="25.1">G18</text>
<text x="117.2" y="28.9">AD1</text>
<text x="117.2" y="27">B1</text>
<text x="142.9" y="28.6">VDAC</text>
<text x="63.1" y="30.9">U13</text>
<text x="63.1" y="32.8">U12</text>
<text x="64.2" y="34.7">T8</text>
<text x="117.2" y="32.8">AB13</text>
<text x="142.9" y="34.4">VDD18</text>
<text x="64" y="38.6">R8</text>
<text x="64" y="40.5">R7</text>
<text x="64.2" y="36.7">T7</text>
<text x="117.2" y="36.7">AA12</text>
<text x="117.2" y="38.6">AA13</text>
<text x="142.9" y="38.2">VMMC1</text>
<text x="64" y="42.4">R6</text>
<text x="64" y="44.4">N8</text>
<text x="64" y="46.3">N7</text>
<text x="117.2" y="42.4">N24</text>
<text x="117.2" y="44.4">H8</text>
<text x="62.9" y="50.2">M12</text>
<text x="63.9" y="52.1">M8</text>
<text x="64" y="48.2">N6</text>
<text x="117.2" y="52.1">H17</text>
<text x="117.2" y="50.2">U8</text>
<text x="117.2" y="48.2">Y12</text>
<text x="63.3" y="57.9">L12</text>
<text x="63.3" y="59.8">L11</text>
<text x="63.9" y="54">M7</text>
<text x="63.9" y="56">M6</text>
<text x="117.2" y="57.9">W15</text>
<text x="117.2" y="59.8">V16</text>
<text x="117.2" y="54">AB15</text>
<text x="179.6" y="57.5">VDD2</text>
<text x="63.1" y="65.6">H10</text>
<text x="63.4" y="61.7">J10</text>
<text x="64.4" y="63.7">J9</text>
<text x="117.2" y="61.7">V15</text>
<text x="117.2" y="63.7">U16</text>
<text x="117.2" y="65.6">U15</text>
<text x="36.7" y="71">VDD2</text>
<text x="62.9" y="69.5">G10</text>
<text x="63.9" y="71.4">G9</text>
<text x="64" y="67.5">H9</text>
<text x="117.2" y="67.5">U14</text>
<text x="117.2" y="69.5">U11</text>
<text x="117.2" y="71.4">U9</text>
<text x="63.2" y="73.3">F10</text>
<text x="63.2" y="77.2">T20</text>
<text x="117.2" y="75.3">T15</text>
<text x="117.2" y="77.2">T14</text>
<text x="117.2" y="73.3">T16</text>
<text x="63.2" y="79.1">T19</text>
<text x="63.2" y="81">T18</text>
<text x="63.2" y="83">T17</text>
<text x="117.2" y="79.1">T13</text>
<text x="117.2" y="81">T12</text>
<text x="117.2" y="83">T11</text>
<text x="63.1" y="84.9">R19</text>
<text x="63.1" y="86.8">R18</text>
<text x="63.1" y="88.8">R17</text>
<text x="117.2" y="84.9">T10</text>
<text x="117.2" y="86.8">T9</text>
<text x="117.2" y="88.8">R15</text>
<text x="62.9" y="90.7">M15</text>
<text x="62.9" y="92.6">M14</text>
<text x="63.3" y="94.6">L15</text>
<text x="117.2" y="90.7">R14</text>
<text x="117.2" y="92.6">R11</text>
<text x="117.2" y="94.6">R10</text>
<text x="63.1" y="98.4">K19</text>
<text x="63.1" y="100.4">K18</text>
<text x="63.3" y="96.5">L14</text>
<text x="117.2" y="96.5">P17</text>
<text x="117.2" y="98.4">P15</text>
<text x="117.2" y="100.4">P14</text>
<text x="179.6" y="101.9">VDD18</text>
<text x="63.1" y="102.3">K17</text>
<text x="63.4" y="104.2">J18</text>
<text x="63.4" y="106.2">J17</text>
<text x="117.2" y="102.3">P13</text>
<text x="117.2" y="104.2">P12</text>
<text x="117.2" y="106.2">P11</text>
<text x="36.7" y="113.5">VDD18</text>
<text x="62.9" y="111.9">G13</text>
<text x="62.9" y="113.9">G12</text>
<text x="63.1" y="108.1">H13</text>
<text x="63.1" y="110">H12</text>
<text x="117.2" y="108.1">P10</text>
<text x="117.2" y="110">P8</text>
<text x="117.2" y="111.9">N16</text>
<text x="117.2" y="113.9">N15</text>
<text x="63.2" y="115.8">F13</text>
<text x="63.2" y="117.7">F12</text>
<text x="117.2" y="115.8">N14</text>
<text x="117.2" y="117.7">N13</text>
<text x="117.2" y="119.7">N12</text>
<text x="62.6" y="123.5">W10</text>
<text x="63.6" y="125.5">W9</text>
<text x="64.1" y="121.6">Y9</text>
<text x="117.2" y="121.6">N11</text>
<text x="117.2" y="123.5">N10</text>
<text x="117.2" y="125.5">N9</text>
<text x="63.1" y="131.2">U10</text>
<text x="63.1" y="127.4">V10</text>
<text x="64.1" y="129.3">V9</text>
<text x="117.2" y="127.4">M16</text>
<text x="117.2" y="129.3">M13</text>
<text x="117.2" y="131.2">M11</text>
<text x="63.1" y="133.2">N19</text>
<text x="63.1" y="135.1">N18</text>
<text x="63.1" y="137">N17</text>
<text x="117.2" y="133.2">M10</text>
<text x="117.2" y="135.1">M9</text>
<text x="117.2" y="137">L17</text>
<text x="62.9" y="139">M19</text>
<text x="62.9" y="140.9">M18</text>
<text x="62.9" y="142.8">M17</text>
<text x="117.2" y="139">L13</text>
<text x="117.2" y="140.9">L10</text>
<text x="117.2" y="142.8">L8</text>
<text x="64.1" y="146.7">K8</text>
<text x="64.1" y="148.6">K7</text>
<text x="117.2" y="144.8">K15</text>
<text x="117.2" y="146.7">K14</text>
<text x="117.2" y="148.6">K11</text>
<text x="64.1" y="150.5">K6</text>
<text x="64.4" y="152.5">J8</text>
<text x="64.4" y="154.4">J7</text>
<text x="117.2" y="150.5">K10</text>
<text x="117.2" y="152.5">J16</text>
<text x="117.2" y="154.4">J15</text>
<text x="179.6" y="150.2">VDD_PLL1</text>
<text x="214.3" y="150.2">VDAC</text>
<text x="247.1" y="150.2">VMMC1</text>
<text x="62.9" y="160.2">G16</text>
<text x="63.1" y="158.3">H15</text>
<text x="64.4" y="156.3">J6</text>
<text x="117.2" y="156.3">J14</text>
<text x="117.2" y="158.3">J13</text>
<text x="117.2" y="160.2">J12</text>
<text x="62.9" y="162.1">G15</text>
<text x="63.1" y="167.9">E16</text>
<text x="63.2" y="164.1">F16</text>
<text x="63.2" y="166">F15</text>
<text x="117.2" y="162.1">J11</text>
<text x="117.2" y="164.1">H16</text>
<text x="117.2" y="166">H14</text>
<text x="117.2" y="167.9">H11</text>
<text x="214.3" y="194.6">Title</text>
<text x="214.3" y="200.4">Size</text>
<text x="214.3" y="202.3">Custom</text>
<text x="222" y="200.4">Document Number</text>
<text x="224" y="202.3">A</text>
<text x="278" y="200.4">Rev</text>
<text x="279.9" y="202.3">A</text>
<text x="214.3" y="206.2">Date:</text>
<text x="224.3" y="206.2">Thursday, September 08, 2011</text>
<text x="252.9" y="206.2">Sheet</text>
<text x="262.6" y="206.2">8</text>
<text x="268.4" y="206.2">of</text>
<text x="274.1" y="206.2">10</text>
</g>
<g font-size="1.7" fill="#004080">
<text x="68.6" y="23.9">VDD_MPU_IVA1</text>
<text x="100.2" y="23.9">VDDS_DPLL_PER</text>
<text x="68.6" y="25.9">VDD_MPU_IVA2</text>
<text x="68.6" y="27.8">VDD_MPU_IVA3</text>
<text x="68.6" y="29.7">VDD_MPU_IVA4</text>
<text x="100.6" y="25.9">VDDS_DPLL_DLL</text>
<text x="111.4" y="29.7">NC4</text>
<text x="111.4" y="27.8">NC3</text>
<text x="68.6" y="31.7">VDD_MPU_IVA5</text>
<text x="68.6" y="33.6">VDD_MPU_IVA6</text>
<text x="68.6" y="35.5">VDD_MPU_IVA7</text>
<text x="105.4" y="33.6">VDDA_DAC</text>
<text x="68.6" y="37.5">VDD_MPU_IVA8</text>
<text x="68.6" y="39.4">VDD_MPU_IVA9</text>
<text x="68.6" y="41.3">VDD_MPU_IVA10</text>
<text x="100.3" y="39.4">VDDS_WKUP_BG</text>
<text x="104.1" y="37.5">VDDS_SRAM</text>
<text x="68.6" y="43.2">VDD_MPU_IVA11</text>
<text x="68.6" y="45.2">VDD_MPU_IVA12</text>
<text x="68.6" y="47.1">VDD_MPU_IVA13</text>
<text x="97.6" y="45.2">VDDS_MMC1A/VDDS</text>
<text x="104" y="43.2">VDDS_MMC1</text>
<text x="68.6" y="51">VDD_MPU_IVA15</text>
<text x="68.6" y="52.9">VDD_MPU_IVA16</text>
<text x="68.6" y="49">VDD_MPU_IVA14</text>
<text x="92.1" y="51">CAP_VDD_SRAM_MPU_IVA</text>
<text x="94.7" y="52.9">CAP_VDD_SRAM_CORE</text>
<text x="100.4" y="49">CAP_VDD_WKUP</text>
<text x="68.6" y="54.8">VDD_MPU_IVA17</text>
<text x="68.6" y="56.8">VDD_MPU_IVA18</text>
<text x="68.6" y="58.7">VDD_MPU_IVA19</text>
<text x="105.6" y="54.8">VSSA_DAC</text>
<text x="110.4" y="58.7">VSS1</text>
<text x="68.6" y="60.6">VDD_MPU_IVA20</text>
<text x="68.6" y="62.5">VDD_MPU_IVA21</text>
<text x="68.6" y="64.5">VDD_MPU_IVA22</text>
<text x="110.4" y="60.6">VSS2</text>
<text x="110.4" y="62.5">VSS3</text>
<text x="110.4" y="64.5">VSS4</text>
<text x="68.6" y="66.4">VDD_MPU_IVA23</text>
<text x="68.6" y="68.3">VDD_MPU_IVA24</text>
<text x="68.6" y="70.3">VDD_MPU_IVA25</text>
<text x="110.4" y="66.4">VSS5</text>
<text x="110.4" y="68.3">VSS6</text>
<text x="110.4" y="70.3">VSS7</text>
<text x="68.6" y="72.2">VDD_MPU_IVA26</text>
<text x="68.6" y="74.1">VDD_MPU_IVA27</text>
<text x="68.6" y="78">VDD_CORE1</text>
<text x="109.4" y="76.1">VSS10</text>
<text x="109.4" y="78">VSS11</text>
<text x="110.4" y="72.2">VSS8</text>
<text x="110.4" y="74.1">VSS9</text>
<text x="68.6" y="79.9">VDD_CORE2</text>
<text x="68.6" y="81.9">VDD_CORE3</text>
<text x="68.6" y="83.8">VDD_CORE4</text>
<text x="109.4" y="79.9">VSS12</text>
<text x="109.4" y="81.9">VSS13</text>
<text x="109.4" y="83.8">VSS14</text>
<text x="68.6" y="85.7">VDD_CORE5</text>
<text x="68.6" y="87.7">VDD_CORE6</text>
<text x="68.6" y="89.6">VDD_CORE7</text>
<text x="109.4" y="85.7">VSS15</text>
<text x="109.4" y="87.7">VSS16</text>
<text x="109.4" y="89.6">VSS17</text>
<text x="68.6" y="91.5">VDD_CORE8</text>
<text x="68.6" y="93.4">VDD_CORE9</text>
<text x="68.6" y="95.4">VDD_CORE10</text>
<text x="109.4" y="91.5">VSS18</text>
<text x="109.4" y="93.4">VSS19</text>
<text x="109.4" y="95.4">VSS20</text>
<text x="68.6" y="97.3">VDD_CORE11</text>
<text x="68.6" y="99.2">VDD_CORE12</text>
<text x="68.6" y="101.2">VDD_CORE13</text>
<text x="109.4" y="97.3">VSS21</text>
<text x="109.4" y="99.2">VSS22</text>
<text x="109.4" y="101.2">VSS23</text>
<text x="68.6" y="103.1">VDD_CORE14</text>
<text x="68.6" y="105">VDD_CORE15</text>
<text x="68.6" y="107">VDD_CORE16</text>
<text x="109.4" y="103.1">VSS24</text>
<text x="109.4" y="105">VSS25</text>
<text x="109.4" y="107">VSS26</text>
<text x="68.6" y="108.9">VDD_CORE17</text>
<text x="68.6" y="110.8">VDD_CORE18</text>
<text x="68.6" y="112.7">VDD_CORE19</text>
<text x="109.4" y="108.9">VSS27</text>
<text x="109.4" y="110.8">VSS28</text>
<text x="109.4" y="112.7">VSS29</text>
<text x="68.6" y="114.7">VDD_CORE20</text>
<text x="68.6" y="116.6">VDD_CORE21</text>
<text x="68.6" y="118.5">VDD_CORE22</text>
<text x="109.4" y="114.7">VSS30</text>
<text x="109.4" y="116.6">VSS31</text>
<text x="109.4" y="118.5">VSS32</text>
<text x="68.6" y="122.4">VDDS1</text>
<text x="68.6" y="124.3">VDDS2</text>
<text x="109.4" y="120.5">VSS33</text>
<text x="109.4" y="122.4">VSS34</text>
<text x="109.4" y="124.3">VSS35</text>
<text x="68.6" y="126.3">VDDS3</text>
<text x="68.6" y="128.2">VDDS4</text>
<text x="68.6" y="130.1">VDDS5</text>
<text x="109.4" y="126.3">VSS36</text>
<text x="109.4" y="128.2">VSS37</text>
<text x="109.4" y="130.1">VSS38</text>
<text x="68.6" y="132">VDDS6</text>
<text x="68.6" y="134">VDDS7</text>
<text x="68.6" y="135.9">VDDS8</text>
<text x="68.6" y="137.8">VDDS9</text>
<text x="109.4" y="132">VSS39</text>
<text x="109.4" y="134">VSS40</text>
<text x="109.4" y="135.9">VSS41</text>
<text x="109.4" y="137.8">VSS42</text>
<text x="68.6" y="139.8">VDDS10</text>
<text x="68.6" y="141.7">VDDS11</text>
<text x="68.6" y="143.6">VDDS12</text>
<text x="109.4" y="139.8">VSS43</text>
<text x="109.4" y="141.7">VSS44</text>
<text x="109.4" y="143.6">VSS45</text>
<text x="68.6" y="147.5">VDDS_MEM1</text>
<text x="68.6" y="149.4">VDDS_MEM2</text>
<text x="109.4" y="145.6">VSS46</text>
<text x="109.4" y="147.5">VSS47</text>
<text x="109.4" y="149.4">VSS48</text>
<text x="68.6" y="151.3">VDDS_MEM3</text>
<text x="68.6" y="153.3">VDDS_MEM4</text>
<text x="68.6" y="155.2">VDDS_MEM5</text>
<text x="109.4" y="151.3">VSS49</text>
<text x="109.4" y="153.3">VSS50</text>
<text x="109.4" y="155.2">VSS51</text>
<text x="68.6" y="157.1">VDDS_MEM6</text>
<text x="68.6" y="159.1">VDDS_MEM7</text>
<text x="68.6" y="161">VDDS_MEM8</text>
<text x="109.4" y="157.1">VSS52</text>
<text x="109.4" y="159.1">VSS53</text>
<text x="109.4" y="161">VSS54</text>
<text x="68.6" y="162.9">VDDS_MEM9</text>
<text x="68.6" y="164.9">VDDS_MEM10</text>
<text x="68.6" y="166.8">VDDS_MEM11</text>
<text x="109.4" y="162.9">VSS55</text>
<text x="109.4" y="164.9">VSS56</text>
<text x="109.4" y="166.8">VSS57</text>
<text x="68.6" y="168.7">VDDS_MEM12</text>
<text x="109.4" y="168.7">VSS58</text>
</g>
<g font-size="1.7" fill="#000080">
<text x="69" y="20.1">U3D</text>
<text x="181.5" y="20.8">C60</text>
<text x="189.2" y="20.8">C61</text>
<text x="196.9" y="20.8">C62</text>
<text x="204.7" y="20.8">C63</text>
<text x="212.4" y="20.8">C64</text>
<text x="220.1" y="20.8">C65</text>
<text x="227.8" y="20.8">C66</text>
<text x="235.5" y="20.8">C67</text>
<text x="243.3" y="20.8">C68</text>
<text x="251" y="20.8">C69</text>
<text x="258.7" y="20.8">C70</text>
<text x="266.4" y="20.8">C71</text>
<text x="181.5" y="24.7">0.1uF</text>
<text x="189.2" y="24.7">0.1uF</text>
<text x="196.9" y="24.7">0.1uF</text>
<text x="204.7" y="24.7">0.1uF</text>
<text x="212.4" y="24.7">0.1uF</text>
<text x="220.1" y="24.7">0.1uF</text>
<text x="227.8" y="24.7">0.1uF</text>
<text x="235.5" y="24.7">0.1uF</text>
<text x="243.3" y="24.7">0.1uF</text>
<text x="251" y="24.7">0.1uF</text>
<text x="258.7" y="24.7">0.1uF</text>
<text x="266.4" y="24.7">0.1uF</text>
<text x="131.3" y="47.9">C73</text>
<text x="131.3" y="44">C72</text>
<text x="137.1" y="47.9">1uF</text>
<text x="137.1" y="44">1uF</text>
<text x="131.3" y="51.7">C74</text>
<text x="137.1" y="51.7">1uF</text>
<text x="181.5" y="69.1">C75</text>
<text x="189.2" y="69.1">C76</text>
<text x="196.9" y="69.1">C77</text>
<text x="204.7" y="69.1">C78</text>
<text x="212.4" y="69.1">C79</text>
<text x="220.1" y="69.1">C80</text>
<text x="227.8" y="69.1">C81</text>
<text x="235.5" y="69.1">C82</text>
<text x="243.3" y="69.1">C83</text>
<text x="181.5" y="73">0.1uF</text>
<text x="189.2" y="73">0.1uF</text>
<text x="196.9" y="73">0.1uF</text>
<text x="204.7" y="73">0.1uF</text>
<text x="212.4" y="73">0.1uF</text>
<text x="220.1" y="73">0.1uF</text>
<text x="227.8" y="73">0.1uF</text>
<text x="235.5" y="73">0.1uF</text>
<text x="243.3" y="73">0.1uF</text>
<text x="181.5" y="113.5">C84</text>
<text x="189.2" y="113.5">C85</text>
<text x="196.9" y="113.5">C86</text>
<text x="204.7" y="113.5">C87</text>
<text x="212.4" y="113.5">C88</text>
<text x="220.1" y="113.5">C89</text>
<text x="227.8" y="113.5">C90</text>
<text x="235.5" y="113.5">C91</text>
<text x="243.3" y="113.5">C92</text>
<text x="251" y="113.5">C93</text>
<text x="258.7" y="113.5">C94</text>
<text x="266.4" y="113.5">C95</text>
<text x="274.1" y="113.5">C96</text>
<text x="181.5" y="117.4">0.1uF</text>
<text x="189.2" y="117.4">0.1uF</text>
<text x="196.9" y="117.4">0.1uF</text>
<text x="204.7" y="117.4">0.1uF</text>
<text x="212.4" y="117.4">0.1uF</text>
<text x="220.1" y="117.4">0.1uF</text>
<text x="227.8" y="117.4">0.1uF</text>
<text x="235.5" y="117.4">0.1uF</text>
<text x="243.3" y="117.4">0.1uF</text>
<text x="251" y="117.4">0.1uF</text>
<text x="258.7" y="117.4">0.1uF</text>
<text x="266.4" y="117.4">0.1uF</text>
<text x="274.1" y="117.4">0.1uF</text>
<text x="181.5" y="161.8">C97</text>
<text x="216.2" y="161.8">C98</text>
<text x="249.1" y="161.8">C99</text>
<text x="181.5" y="165.6">0.1uF</text>
<text x="216.2" y="165.6">0.1uF</text>
<text x="249.1" y="165.6">0.1uF</text>
<text x="67.6" y="171.4">DM3730</text>
</g>
<g font-size="1.4">
<text x="19.6" y="1.5">1</text>
<text x="54.8" y="1.5">2</text>
<text x="90" y="1.5">3</text>
<text x="125.3" y="1.5">4</text>
<text x="160.5" y="1.5">5</text>
<text x="195.7" y="1.5">6</text>
<text x="230.9" y="1.5">7</text>
<text x="266.2" y="1.5">8</text>
<text x=".5" y="28.7">A</text>
<text x="284.3" y="28.7">A</text>
<text x=".5" y="79.9">B</text>
<text x="284.3" y="79.9">B</text>
<text x=".5" y="131">C</text>
<text x="284.3" y="131">C</text>
<text x=".5" y="182.2">D</text>
<text x="284.3" y="182.2">D</text>
<text x="19.6" y="208">1</text>
<text x="54.8" y="208">2</text>
<text x="90" y="208">3</text>
<text x="125.3" y="208">4</text>
<text x="160.5" y="208">5</text>
<text x="195.7" y="208">6</text>
<text x="230.9" y="208">7</text>
<text x="266.2" y="208">8</text>
</g>
</svg>
